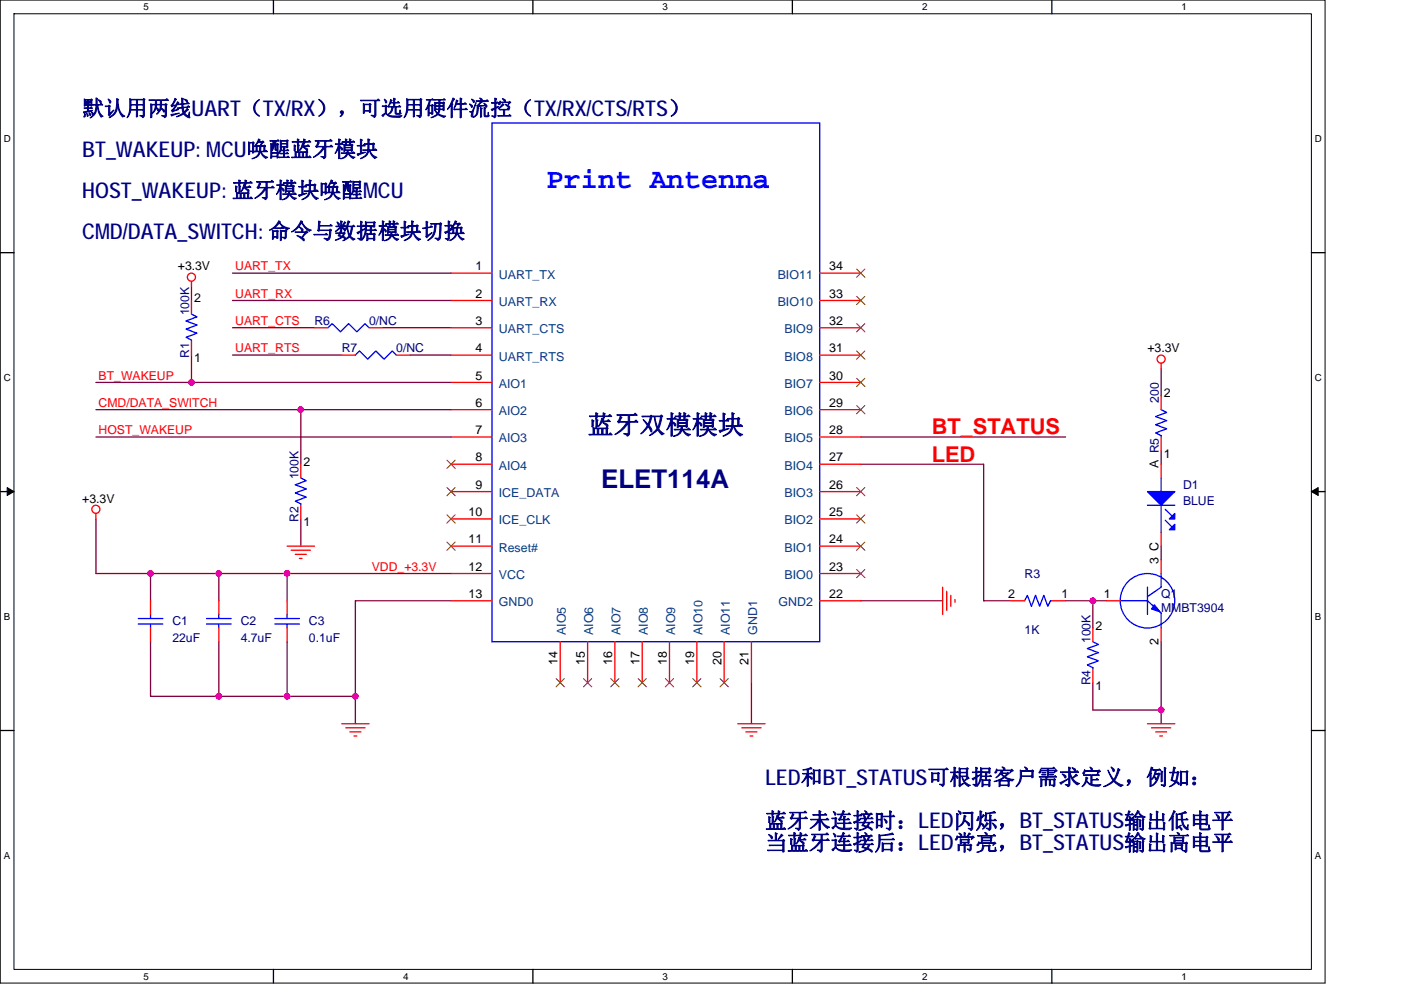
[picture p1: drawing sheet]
<svg xmlns="http://www.w3.org/2000/svg" width="297mm" height="210mm" viewBox="0 0 297 210" stroke-linecap="round" stroke-linejoin="round" font-family="sans-serif">
<path d="M.1 0h280.8v208.5h-280.8zM3 2.9h275v202.7h-275z" fill="none" stroke="#000" stroke-width=".21"/>
<g fill="#fff">
<path d="M30.5 .3h1.1v2.3h-1.1z"/>
<path d="M30.5 205.9h1.1v2.3h-1.1z"/>
</g>
<path d="M58 0v2.9M58 205.6v2.9" fill="none" stroke="#000" stroke-width=".28"/>
<g fill="#fff">
<path d="M85.5 .3h1.1v2.3h-1.1z"/>
<path d="M85.5 205.9h1.1v2.3h-1.1z"/>
</g>
<path d="M113 0v2.9M113 205.6v2.9" fill="none" stroke="#000" stroke-width=".28"/>
<g fill="#fff">
<path d="M140.5 .3h1.1v2.3h-1.1z"/>
<path d="M140.5 205.9h1.1v2.3h-1.1z"/>
</g>
<path d="M168 0v2.9M168 205.6v2.9" fill="none" stroke="#000" stroke-width=".28"/>
<g fill="#fff">
<path d="M195.5 .3h1.2v2.3h-1.2z"/>
<path d="M195.5 205.9h1.2v2.3h-1.2z"/>
</g>
<path d="M223 0v2.9M223 205.6v2.9" fill="none" stroke="#000" stroke-width=".28"/>
<g fill="#fff">
<path d="M250.5 .3h1.2v2.3h-1.2z"/>
<path d="M250.5 205.9h1.2v2.3h-1.2z"/>
<path d="M.8 28.3h1.5v2.3h-1.5z"/>
<path d="M278.8 28.3h1.5v2.3h-1.5z"/>
<path d="M.8 78.9h1.5v2.3h-1.5z"/>
<path d="M278.8 78.9h1.5v2.3h-1.5z"/>
</g>
<path d="M.1 53.6h2.9M278 53.6h2.9" fill="none" stroke="#000" stroke-width=".28"/>
<g fill="#fff">
<path d="M.8 129.6h1.4v2.3h-1.4z"/>
<path d="M278.8 129.6h1.4v2.3h-1.4z"/>
</g>
<path d="M.1 104.3h2.9M278 104.3h2.9" fill="none" stroke="#000" stroke-width=".28"/>
<path d="M1.5 103.4l1.5 .9-1.5 .8zM278 104.3l1.5-.9v1.7z" fill="#000" stroke="#000" stroke-width=".21"/>
<g fill="#fff">
<path d="M.8 180.3h1.4v2.3h-1.4z"/>
<path d="M278.8 180.3h1.4v2.3h-1.4z"/>
</g>
<path d="M.1 154.9h2.9M278 154.9h2.9" fill="none" stroke="#000" stroke-width=".28"/>
<g fill="none" stroke="#800040" stroke-width=".28">
<path d="M49.3 57.9h46.3M40.6 75.3v5.8M40.6 60.8v2.9M49.3 69.5h17.4M49.3 75.3h23.2M49.3 63.7h46.3M81.1 69.5h14.5M86.9 75.3h8.7M246.2 78.2v5.8M20.3 92.7h75.3M20.3 86.9h43.5M20.3 81.1h20.3"/>
<path d="M40.6 81.1h55M95.6 86.9h-31.8v11.6M182.5 92.7h43.4M182.5 98.5h26.1v28.9h5.7M246.2 95.6v2.9M20.3 110.1v11.5h11.6M63.8 110.1v5.7M246.2 115.8v2.9M31.9 136.1v11.6h14.5M46.4 136.1v11.6M46.4 121.6h-14.5v5.8M60.9 136.1v11.6h14.5"/>
<path d="M60.9 121.6h-14.5v5.8M95.6 121.6h-34.7v5.8M95.6 127.4h-20.2v20.3M182.5 127.4h17.4M225.9 127.4h5.8M231.7 127.4v5.8M231.7 127.4h2.9M246.2 136.1v14.5M46.4 147.7h14.5M75.4 147.7v5.8M159.3 144.8v8.7M231.7 144.8v5.8h14.5"/>
<path d="M246.2 150.6v2.9"/>
</g>
<g fill="#f0f" stroke="#f0f" stroke-width=".28">
<circle cx="63.8" cy="86.9" r=".57"/>
<circle cx="40.6" cy="81.1" r=".57"/>
<circle cx="246.2" cy="150.6" r=".57"/>
<circle cx="231.7" cy="127.4" r=".57"/>
<circle cx="46.4" cy="147.7" r=".57"/>
<circle cx="31.9" cy="121.6" r=".57"/>
<circle cx="46.4" cy="121.6" r=".57"/>
<circle cx="60.9" cy="147.7" r=".57"/>
<circle cx="75.3" cy="147.7" r=".57"/>
<circle cx="60.9" cy="121.6" r=".57"/>
</g>
<g fill="none" stroke="#f00" stroke-width=".28">
<path d="M40.6 59.7v1.1M95.6 57.9h8.7M173.8 57.9h8.7M40.6 63.7v2.9M40.6 72.4v2.9M66.7 69.5h2.9M72.5 75.3h2.9M78.2 69.5h2.9M84 75.3h2.9M95.6 63.7h8.7M95.6 69.5h8.7M95.6 75.3h8.7"/>
<path d="M173.8 75.3h8.7M173.8 69.5h8.7M173.8 63.7h8.7M246.2 77v1.2M63.8 98.5v2.9M95.6 81.1h8.7M95.6 86.9h8.7M95.6 92.7h8.7M95.6 98.5h8.7M173.8 98.5h8.7M173.8 92.7h8.7M173.8 86.9h8.7"/>
<path d="M173.8 81.1h8.7M246.2 98.5v2.9M246.2 84v2.9M246.2 92.7v2.9M20.3 108.9v1.2M60.9 115.8h5.8M61.7 116.7h4.1M62.6 117.6h2.3M63.5 118.4h.5M63.8 107.2v2.9M95.6 104.3h8.7M95.6 110.1h8.7"/>
<path d="M95.6 115.8h8.7M173.8 115.8h8.7M173.8 110.1h8.7M173.8 104.3h8.7M246.2 112.9v2.9M246.2 118.7v2.9M31.9 127.4v2.9M31.9 133.2v2.9M46.4 127.4v2.9M46.4 133.2v2.9M60.9 127.4v2.9M60.9 133.2v2.9"/>
<path d="M95.6 121.6h8.7M95.6 127.4h8.7M118.8 136.1v8.7M124.6 136.1v8.7M130.4 136.1v8.7M136.2 136.1v8.7M141.9 136.1v8.7M147.7 136.1v8.7M153.5 136.1v8.7M159.3 136.1v8.7M173.8 127.4h8.7M173.8 121.6h8.7"/>
<path d="M199.9 124.5v5.8M200.7 125.4v4.1M201.6 126.3v2.3M202.5 127.1v.6M214.3 127.4h2.9M223 127.4h2.9M231.7 133.2v2.9M234.6 127.4h2.9M246.2 133.2v2.9M72.5 153.5h5.7M73.3 154.4h4.1M74.2 155.2h2.3"/>
<path d="M75.1 156.1h.5M156.4 153.5h5.8M157.3 154.4h4M158.2 155.2h2.3M159 156.1h.6M231.7 141.9v2.9M243.3 153.5h5.8M244.2 154.4h4M245 155.2h2.4M245.9 156.1h.6"/>
<circle cx="40.6" cy="58.8" r=".86"/>
<circle cx="246.2" cy="76.2" r=".86"/>
<circle cx="20.3" cy="108" r=".86"/>
</g>
<g fill="none" stroke="#00f" stroke-width=".28">
<path d="M104.3 26.1h69.5v110h-69.5zM40.6 66.6l1.2 .6-2.3 .9 2.3 .8-2.3 .9 2.3 .9-2.3 .8 1.1 .6v.3M69.6 69.5l.8-.9 1.8 1.8 1.7-1.8 1.7 1.8 1.8-1.8 .8 .9M75.4 75.3l.8-.9 1.8 1.8 1.7-1.8 1.7 1.8 1.8-1.8 .8 .9M246.2 86.9l1.2 .6-2.4 .8 2.4 .9-2.4 .9 2.4 .9-2.4 .8 1.2 .6v.3M63.8 101.4l1.1 .6-2.3 .8 2.3 .9-2.3 .9 2.3 .8-2.3 .9 1.2 .6v.3M243.3 107.2h5.8M246.2 101.4v2.9M246.2 107.2v5.7M247.1 108l1.4 1.5M247.1 110.3l1.4 1.5M29.3 132.4h5.2"/>
<path d="M29.3 131.2h5.2M31.9 132.4v.8M31.9 130.3v.9M43.8 132.4h5.2M43.8 131.2h5.2M46.4 132.4v.8M46.4 130.3v.9M58.3 132.4h5.2M58.3 131.2h5.2M60.9 132.4v.8M60.9 130.3v.9M217.2 127.4l.6-1.1 .9 2.3 .9-2.3 .8 2.3 .9-2.3 .9 2.3 .5-1.2h.3"/>
<path d="M231.7 136.1l1.2 .6-2.4 .9 2.4 .8-2.4 .9 2.4 .9-2.4 .8 1.2 .6v.3M237.5 127.4h5.8l2.9 2.6v3.2M243.3 124.5v5.8M246.2 121.6v2.9l-2.9 2.1"/>
<circle cx="243.3" cy="127.4" r="5.8"/>
</g>
<g fill="#00f" stroke="#00f" stroke-width=".28">
<path d="M243.3 104.3h5.8l-2.9 2.9z" fill-rule="evenodd"/>
<path d="M249.1 108.9v1.2h-1.2z" fill-rule="evenodd"/>
<path d="M247.9 112.4l1.2-1.2v1.2z" fill-rule="evenodd"/>
<path d="M244.7 128.3l1.2 1.5-1.7-.6z" fill-rule="evenodd"/>
</g>
<g fill="none" stroke="#804000" stroke-width=".21">
<path d="M181.6 57.1l1.8 1.7M183.4 57.1l-1.8 1.7M181.6 74.4l1.8 1.8M181.6 68.6l1.8 1.8M181.6 62.9l1.8 1.7M183.4 74.4l-1.8 1.8M183.4 68.6l-1.8 1.8M183.4 62.9l-1.8 1.7M94.8 97.6l1.7 1.8M96.5 97.6l-1.8 1.8M181.6 86l1.8 1.8M181.6 80.2l1.8 1.8"/>
<path d="M183.4 86l-1.8 1.8M183.4 80.2l-1.8 1.8M94.8 103.4l1.7 1.8M94.8 109.2l1.7 1.8M94.8 115l1.7 1.7M96.5 103.4l-1.8 1.8M96.5 109.2l-1.8 1.8M96.5 115l-1.8 1.7M181.6 115l1.8 1.7M181.6 109.2l1.8 1.8M181.6 103.4l1.8 1.8M183.4 115l-1.8 1.7"/>
<path d="M183.4 109.2l-1.8 1.8M183.4 103.4l-1.8 1.8M181.6 120.8l1.8 1.7M183.4 120.8l-1.8 1.7M117.9 143.9l1.8 1.8M119.7 143.9l-1.8 1.8M123.7 143.9l1.8 1.8M125.5 143.9l-1.8 1.8M129.5 143.9l1.8 1.8M131.2 143.9l-1.7 1.8M135.3 143.9l1.8 1.8M137 143.9l-1.7 1.8"/>
<path d="M141.1 143.9l1.7 1.8M142.8 143.9l-1.7 1.8M146.9 143.9l1.7 1.8M148.6 143.9l-1.7 1.8M152.7 143.9l1.7 1.8M154.4 143.9l-1.7 1.8"/>
</g>
<text font-size="6.1" fill="#00f" x="115.9" y="39.8">Print Antenna</text>
<g font-size="5.5" fill="#000080">
<text x="124.6" y="92">蓝牙双模模块</text>
<text x="127.5" y="103.4">ELET114A</text>
</g>
<g font-size="4.6" fill="#000080">
<text x="17.4" y="24.6">默认用两线UART（TX/RX），可选用硬件流控（TX/RX/CTS/RTS）</text>
<text x="17.4" y="33.2">BT_WAKEUP: MCU唤醒蓝牙模块</text>
<text x="17.4" y="41.9">HOST_WAKEUP: 蓝牙模块唤醒MCU</text>
<text x="17.4" y="50.6">CMD/DATA_SWITCH: 命令与数据模块切换</text>
<text x="162.2" y="166.4">LED和BT_STATUS可根据客户需求定义，例如：</text>
<text x="162.2" y="175.7">蓝牙未连接时：LED闪烁，BT_STATUS输出低电平</text>
<text x="162.2" y="180.3">当蓝牙连接后：LED常亮，BT_STATUS输出高电平</text>
</g>
<g font-size="4.6" fill="#f00">
<text x="197.5" y="92.1">BT_STATUS</text>
<text x="197.5" y="97.9">LED</text>
</g>
<g font-size="2.6">
<text x="37.7" y="57.4">+3.3V</text>
<text x="100.8" y="57.3">1</text>
<text x="175.8" y="57.3">34</text>
<text x="41.2" y="64">2</text>
<text x="100.8" y="63.1">2</text>
<text x="175.8" y="63.1">33</text>
<text x="100.8" y="68.9">3</text>
<text x="175.8" y="68.9">32</text>
<text x="41.2" y="76.8">1</text>
<text x="100.8" y="74.7">4</text>
<text x="175.8" y="74.7">31</text>
<text x="243.3" y="74.7">+3.3V</text>
<text x="100.8" y="80.5">5</text>
<text x="175.8" y="80.5">30</text>
<text x="100.8" y="86.3">6</text>
<text x="175.8" y="86.3">29</text>
<text x="246.8" y="84.3">2</text>
<text x="100.8" y="92.1">7</text>
<text x="175.8" y="92.1">28</text>
<text x="64.4" y="98.8">2</text>
<text x="100.8" y="97.9">8</text>
<text x="175.8" y="97.9">27</text>
<text x="245.6" y="99.3" transform="rotate(-90 245.6 99.3)">A R5</text>
<text x="246.8" y="97">1</text>
<text x="17.4" y="106.6">+3.3V</text>
<text x="100.8" y="103.7">9</text>
<text x="175.8" y="103.7">26</text>
<text x="64.4" y="111.5">1</text>
<text x="99.4" y="109.5">10</text>
<text x="175.8" y="109.5">25</text>
<text x="99.4" y="115.3">11</text>
<text x="175.8" y="115.3">24</text>
<text x="245.6" y="119.6" transform="rotate(-90 245.6 119.6)">3 C</text>
<text x="99.4" y="121.1">12</text>
<text x="175.8" y="121.1">23</text>
<text x="99.4" y="126.8">13</text>
<text x="175.8" y="126.8">22</text>
<text x="213.7" y="126.8">2</text>
<text x="225.1" y="126.8">1</text>
<text x="234" y="126.8">1</text>
<text x="232.3" y="133.5">2</text>
<text x="245.6" y="136.7" transform="rotate(-90 245.6 136.7)">2</text>
<text x="118.2" y="141.1" transform="rotate(-90 118.2 141.1)">14</text>
<text x="124" y="141.1" transform="rotate(-90 124 141.1)">15</text>
<text x="129.8" y="141.1" transform="rotate(-90 129.8 141.1)">16</text>
<text x="135.6" y="141.1" transform="rotate(-90 135.6 141.1)">17</text>
<text x="141.3" y="141.1" transform="rotate(-90 141.3 141.1)">18</text>
<text x="147.1" y="141.1" transform="rotate(-90 147.1 141.1)">19</text>
<text x="152.9" y="141.1" transform="rotate(-90 152.9 141.1)">20</text>
<text x="158.7" y="141.1" transform="rotate(-90 158.7 141.1)">21</text>
<text x="232.3" y="146.3">1</text>
</g>
<g font-size="2.6" fill="#f00">
<text x="49.9" y="57.4">UART_TX</text>
<text x="49.9" y="63.2">UART_RX</text>
<text x="49.9" y="68.9">UART_CTS</text>
<text x="49.9" y="74.7">UART_RTS</text>
<text x="20.9" y="80.5">BT_WAKEUP</text>
<text x="20.9" y="86.3">CMD/DATA_SWITCH</text>
<text x="20.9" y="92.1">HOST_WAKEUP</text>
<text x="78.8" y="121.1">VDD_+3.3V</text>
</g>
<g font-size="2.6" fill="#004080">
<text x="105.7" y="59.1">UART_TX</text>
<text x="164.9" y="59.1">BIO11</text>
<text x="105.7" y="64.9">UART_RX</text>
<text x="164.9" y="64.9">BIO10</text>
<text x="105.7" y="70.7">UART_CTS</text>
<text x="166.3" y="70.7">BIO9</text>
<text x="105.7" y="76.5">UART_RTS</text>
<text x="166.3" y="76.5">BIO8</text>
<text x="105.7" y="82.3">AIO1</text>
<text x="166.3" y="82.3">BIO7</text>
<text x="105.7" y="88.1">AIO2</text>
<text x="166.3" y="88.1">BIO6</text>
<text x="105.7" y="93.9">AIO3</text>
<text x="166.3" y="93.9">BIO5</text>
<text x="105.7" y="99.6">AIO4</text>
<text x="166.3" y="99.6">BIO4</text>
<text x="105.7" y="105.4">ICE_DATA</text>
<text x="166.3" y="105.4">BIO3</text>
<text x="105.7" y="111.2">ICE_CLK</text>
<text x="166.3" y="111.2">BIO2</text>
<text x="105.7" y="117">Reset#</text>
<text x="166.3" y="117">BIO1</text>
<text x="105.7" y="122.8">VCC</text>
<text x="166.3" y="122.8">BIO0</text>
<text x="105.7" y="128.6">GND0</text>
<text x="165" y="128.6">GND2</text>
<text x="120" y="134.7" transform="rotate(-90 120 134.7)">AIO5</text>
<text x="125.8" y="134.7" transform="rotate(-90 125.8 134.7)">AIO6</text>
<text x="131.6" y="134.7" transform="rotate(-90 131.6 134.7)">AIO7</text>
<text x="137.4" y="134.7" transform="rotate(-90 137.4 134.7)">AIO8</text>
<text x="143.1" y="134.7" transform="rotate(-90 143.1 134.7)">AIO9</text>
<text x="148.9" y="134.7" transform="rotate(-90 148.9 134.7)">AIO10</text>
<text x="154.7" y="134.7" transform="rotate(-90 154.7 134.7)">AIO11</text>
<text x="160.5" y="134.7" transform="rotate(-90 160.5 134.7)">GND1</text>
</g>
<g font-size="2.6" fill="#000080">
<text x="40.1" y="66.9" transform="rotate(-90 40.1 66.9)">100K</text>
<text x="66.7" y="69">R6</text>
<text x="78.2" y="69">0/NC</text>
<text x="40.1" y="75.9" transform="rotate(-90 40.1 75.9)">R1</text>
<text x="72.5" y="74.7">R7</text>
<text x="84" y="74.7">0/NC</text>
<text x="245.7" y="85.4" transform="rotate(-90 245.7 85.4)">200</text>
<text x="63.3" y="101.7" transform="rotate(-90 63.3 101.7)">100K</text>
<text x="250.8" y="103.7">D1</text>
<text x="250.8" y="107.2">BLUE</text>
<text x="63.3" y="110.6" transform="rotate(-90 63.3 110.6)">R2</text>
<text x="217.2" y="122.5">R3</text>
<text x="246.2" y="126.9">Q1</text>
<text x="246.2" y="129.8">MMBT3904</text>
<text x="36.6" y="132.7">C1</text>
<text x="36.6" y="136.1">22uF</text>
<text x="51" y="132.7">C2</text>
<text x="51" y="136.1">4.7uF</text>
<text x="65.5" y="132.7">C3</text>
<text x="65.5" y="136.1">0.1uF</text>
<text x="217.2" y="134.4">1K</text>
<text x="231.2" y="136.4" transform="rotate(-90 231.2 136.4)">100K</text>
<text x="231.2" y="145.4" transform="rotate(-90 231.2 145.4)">R4</text>
</g>
<g font-size="2.1">
<text x="30.5" y="2.2">5</text>
<text x="85.5" y="2.2">4</text>
<text x="140.5" y="2.2">3</text>
<text x="195.5" y="2.2">2</text>
<text x="250.5" y="2.2">1</text>
<text x=".8" y="30.1">D</text>
<text x="278.8" y="30.1">D</text>
<text x=".8" y="80.8">C</text>
<text x="278.8" y="80.8">C</text>
<text x=".8" y="131.4">B</text>
<text x="278.8" y="131.4">B</text>
<text x=".8" y="182.1">A</text>
<text x="278.8" y="182.1">A</text>
<text x="30.5" y="207.8">5</text>
<text x="85.5" y="207.8">4</text>
<text x="140.5" y="207.8">3</text>
<text x="195.5" y="207.8">2</text>
<text x="250.5" y="207.8">1</text>
</g>
</svg>
